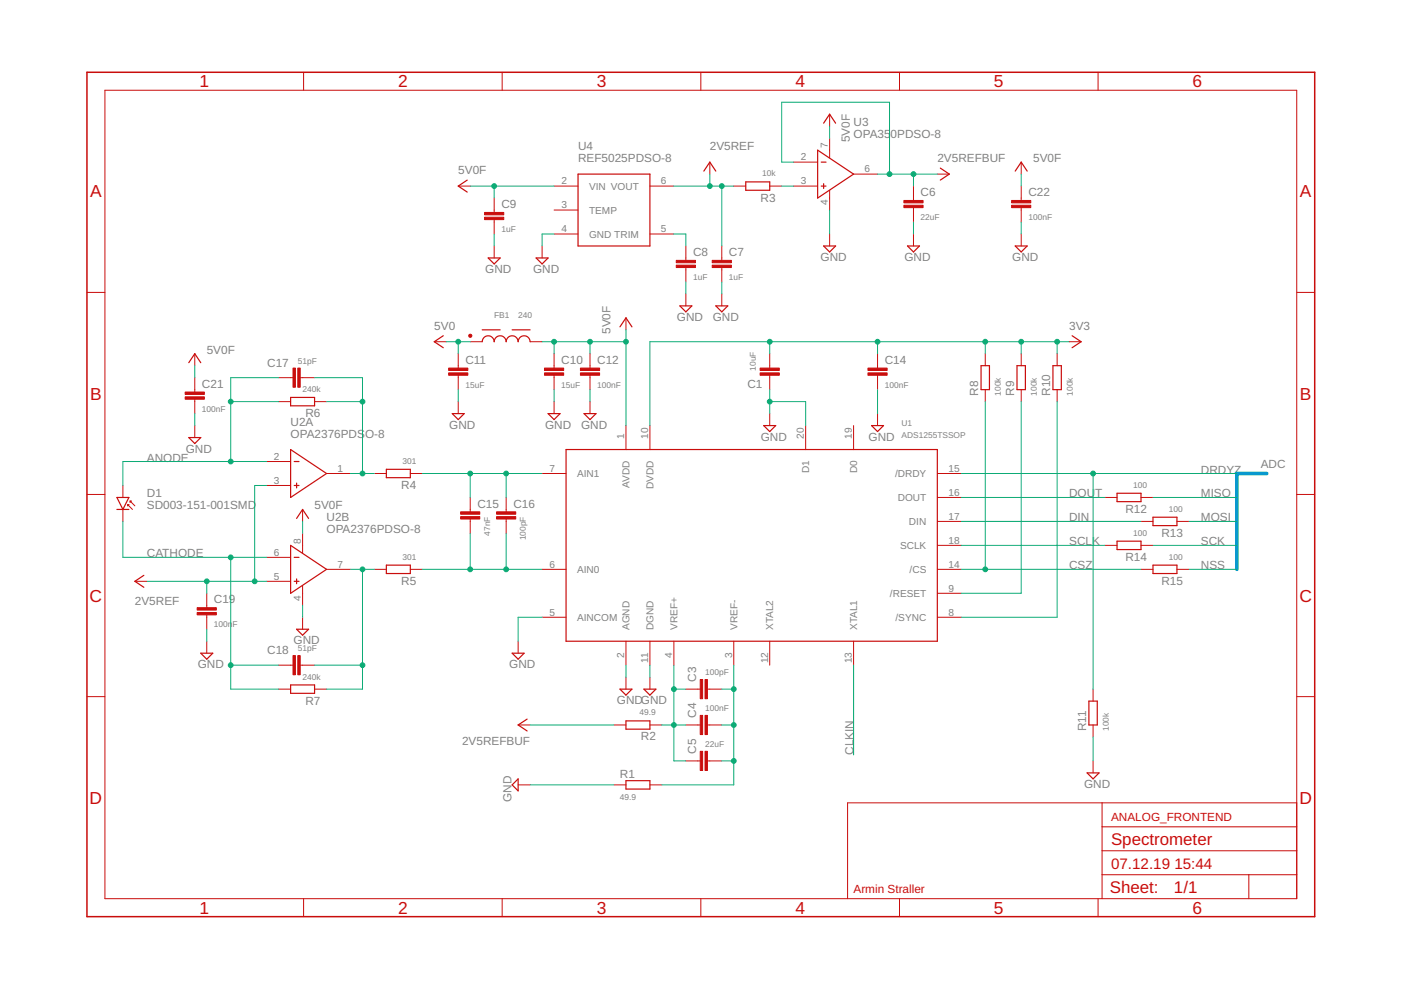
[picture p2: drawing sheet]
<svg xmlns="http://www.w3.org/2000/svg" width="297mm" height="210mm" viewBox="0 0 297 210" stroke-linecap="round" stroke-linejoin="round" font-family="sans-serif">
<g fill="none" stroke="#c90d0c" stroke-width=".25">
<path d="M99.1 38.2l-1.9 1.3 1.9 1.2M122.6 36.9h15.2v15.3h-15.2zM149.2 36.3l1.3-1.9 1.3 1.9M158.1 38.6h5.1v1.7h-5.1zM173.4 31.8l7.6 5.1-7.6 5.1zM174.1 34.4h1M174.1 39.5h1M174.6 38.9v1.1M174.6 26.1l1.3-1.9 1.3 1.9M199.4 35.6l1.9 1.3-1.9 1.3M215.2 36.3l1.3-1.9 1.3 1.9M103.5 54.7h2.5l-1.2 1.3z"/>
<path d="M113.7 54.7h2.5l-1.3 1.3zM174.6 52.2h2.6l-1.3 1.2zM192.4 52.2h2.5l-1.2 1.2zM215.2 52.2h2.6l-1.3 1.2zM40 76.9l1.3-1.9 1.3 1.9M94 71.2l-1.9 1.3 1.9 1.2M102.2 72.5a1.27 1.27 0 0 1 1.3-1.3 1.27 1.27 0 0 1 1.3 1.3 1.27 1.27 0 0 1 1.2-1.3 1.27 1.27 0 0 1 1.3 1.3 1.27 1.27 0 0 1 1.3-1.3 1.27 1.27 0 0 1 1.3 1.3 1.27 1.27 0 0 1 1.2-1.3 1.27 1.27 0 0 1 1.3 1.3M102.2 69.9h3.8M108.6 69.9h3.8M131.4 69.3l1.3-1.9 1.3 1.9M144.1 64.9h2.6l-1.3 1.2zM151.8 64.9h2.5l-1.3 1.2z"/>
<path d="M208 77.5h1.8v5.1h-1.8zM215.6 77.5h1.8v5.1h-1.8zM223.2 77.5h1.8v5.1h-1.8zM227.3 71.2l1.9 1.3-1.9 1.2M40 92.8h2.6l-1.3 1.2zM61.6 84.3h5.1v1.7h-5.1zM61.6 95.3l7.6 5.1-7.6 5.1zM62.4 97.9h1M81.9 99.5h5.1v1.8h-5.1zM95.9 87.7h2.5l-1.2 1.3zM116.2 87.7h2.5l-1.2 1.3zM120 95.3h78.7v40.7h-78.7z"/>
<path d="M123.8 87.7h2.6l-1.3 1.3zM161.9 90.2h2.6l-1.3 1.3zM184.8 90.2h2.5l-1.2 1.3zM24.8 105.5h2.5l-1.2 2.5zM24.8 108h2.5M61.6 115.6l7.6 5.1-7.6 5.1zM62.4 102.9h1M62.4 118.2h1M62.9 109.9l1.3-1.9 1.2 1.9M62.9 102.4v1M81.9 119.8h5.1v1.8h-5.1zM236.8 104.6h5.1v1.8h-5.1z"/>
<path d="M236.8 114.7h5.1v1.8h-5.1zM244.5 119.8h5v1.8h-5zM244.5 109.7h5v1.7h-5zM30.5 122l-1.9 1.3 1.9 1.2M42.6 138.5h2.5l-1.3 1.3zM62.4 123.3h1M62.9 133.4h2.5l-1.2 1.3zM62.9 122.7v1.1M108.6 138.5h2.5l-1.2 1.3zM61.6 145.2h5.1v1.8h-5.1zM111.8 152.5l-1.9 1.2 1.9 1.3M131.4 146.1h2.6l-1.3 1.3z"/>
<path d="M132.7 152.8h5.1v1.8h-5.1zM136.5 146.1h2.6l-1.3 1.3zM230.9 148.7h1.7v5h-1.7zM109.9 165.1v2.6l-1.3-1.3zM132.7 165.5h5.1v1.8h-5.1zM230.5 163.9h2.5l-1.2 1.2z"/>
</g>
<g fill="none" stroke="#c90d0c" stroke-width=".21">
<path d="M22.2 19.1h252.7v171.4h-252.7zM64.4 15.3v3.8M106.5 15.3v3.8M148.6 15.3v3.8M190.7 15.3v3.8M232.8 15.3v3.8M97.2 39.5h2.5M117.5 39.5h5.1M137.8 39.5h5.1M150.5 34.4v2.5M155.6 39.5h2.5M163.2 39.5h2.5"/>
<path d="M168.3 34.4h5.1M168.3 39.5h5.1M175.9 24.2v2.6M175.9 29.3v4.2M181 36.9h5.1M193.7 39.5v3M198.7 36.9h2.6M216.5 34.4v2.5M216.5 39.5v3M104.8 42v3M104.8 46.6v3M104.8 52.2v2.5"/>
<path d="M114.9 52.2v2.5M117.5 44.5h5.1M117.5 49.6h5.1M137.8 49.6h5.1M145.4 52.2v3M145.4 56.7v3.1M153 52.2v3M153 56.7v3.1M175.9 40.3v4.2M175.9 49.6v2.6M193.7 44v3.1M193.7 49.6v2.6"/>
<path d="M216.5 44v3.1M216.5 49.6v2.6M18.4 62h3.8M41.3 75v2.5M92.1 72.5h2.5M97.2 75v3M97.2 79.6v3M99.7 72.5h2.5M112.4 72.5h2.5M117.5 75v3M117.5 79.6v3M125.1 75v3"/>
<path d="M125.1 79.6v3M132.7 67.4v2.5M145.4 62.3v2.6M153 62.3v2.6M163.2 75v3M163.2 79.6v3M186.1 75v3M186.1 79.6v3M208.9 75v2.5M216.5 75v2.5M224.1 75v2.5M226.7 72.5h2.5"/>
<path d="M274.9 62h3.8M41.3 80.1v3M41.3 84.6v3.1M41.3 90.2v2.6M56.5 97.9h5.1M59.1 85.2h2.5M59.1 80.1h3M63.6 80.1h3.1M66.7 85.2h2.5M97.2 85.2v2.5M117.5 85.2v2.5M125.1 85.2v2.5"/>
<path d="M132.7 90.2v5.1M137.8 90.2v5.1M163.2 87.7v2.5M170.8 90.2v5.1M181 90.2v5.1M186.1 87.7v2.5M208.9 82.6v2.6M216.5 82.6v2.6M224.1 82.6v2.6M18.4 104.8h3.8M26.1 102.9v2.6M26.1 108v2.6"/>
<path d="M27.1 107l1 1M27.1 107h.2l-.2 .3zM27.6 106.2l1 1.1M27.6 106.2h.2l-.2 .3zM56.5 102.9h5.1M56.5 118.2h5.1M64.2 108v2.6M64.2 113.1v4.2M69.2 100.4h5.1M79.4 100.4h2.5M87 100.4h2.5M99.7 105.5v3"/>
<path d="M99.7 110v3.1M107.3 105.5v3M107.3 110v3.1M114.9 100.4h5.1M198.7 100.4h5.1M198.7 105.5h5.1M198.7 110.6h5.1M198.7 115.6h5.1M234.3 105.5h2.5M234.3 115.6h2.5M241.9 105.5h2.6M241.9 110.6h2.6"/>
<path d="M241.9 115.6h2.6M249.5 110.6h2.6M274.9 104.8h3.8M28.6 123.3h2.5M43.8 125.8v3M43.8 130.4v3M43.8 136v2.5M56.5 123.3h5.1M64.2 124.1v4.2M64.2 130.9v2.5M69.2 120.7h5.1M79.4 120.7h2.5"/>
<path d="M87 120.7h2.5M109.9 136v2.5M114.9 120.7h5.1M114.9 130.9h5.1M132.7 136v5M137.8 136v5M142.9 136v5M155.6 136v5M163.2 136v5M181 136v5M198.7 120.7h5.1M198.7 130.9h5.1"/>
<path d="M198.7 125.8h5.1M241.9 120.7h2.6M249.5 120.7h2.6M18.4 147.7h3.8M59.1 146.1h2.5M59.1 141h3M63.6 141h3.1M66.7 146.1h2.5M109.9 153.7h2.5M130.2 153.7h2.5M132.7 143.6v2.5M137.8 143.6v2.5"/>
<path d="M137.8 153.7h2.5M145.4 146.1h3.1M145.4 153.7h3.1M150 146.1h3M150 153.7h3M231.8 146.1v2.6M231.8 153.7v2.6M274.9 147.7h3.8M109.9 166.4h2.5M130.2 166.4h2.5M137.8 166.4h2.5M145.4 161.3h3.1"/>
<path d="M150 161.3h3M231.8 161.3v2.6M233.7 170.2v20.3M233.7 175.3h41.2M274.9 170.2h-95.2v20.3M64.4 190.5v3.9M106.5 190.5v3.9M148.6 190.5v3.9M190.7 190.5v3.9M232.8 190.5v3.9M233.7 185.5h41.2M233.7 180.4h41.2"/>
<path d="M264.8 185.5v5"/>
</g>
<g fill="#c90d0c" stroke="#c90d0c" stroke-width=".21">
<path d="M149.5 144.1h.5v4h-.5z"/>
<path d="M148.5 144.1h.5v4h-.5z"/>
<path d="M149.5 151.7h.5v4h-.5z"/>
<path d="M148.5 151.7h.5v4h-.5z"/>
<path d="M151 56.2h4.1v.5h-4.1z"/>
<path d="M151 55.2h4.1v.5h-4.1z"/>
<path d="M143.4 56.2h4v.5h-4z"/>
<path d="M143.4 55.2h4v.5h-4z"/>
<path d="M102.7 46.1h4.1v.5h-4.1z"/>
<path d="M102.7 45h4.1v.6h-4.1z"/>
<path d="M115.4 78h4.1v.5h-4.1z"/>
<path d="M115.4 79.1h4.1v.5h-4.1z"/>
<path d="M95.1 78h4.1v.5h-4.1z"/>
<path d="M95.1 79.1h4.1v.5h-4.1z"/>
<path d="M123.1 79.1h4v.5h-4z"/>
<path d="M123.1 78h4v.5h-4z"/>
<path d="M184 79.1h4.1v.5h-4.1z"/>
<path d="M184 78h4.1v.5h-4.1z"/>
<path d="M97.7 109.5h4v.5h-4z"/>
<path d="M97.7 108.5h4v.5h-4z"/>
<path d="M105.3 109.5h4v.5h-4z"/>
<path d="M105.3 108.5h4v.5h-4z"/>
<path d="M63.1 78h.5v4.1h-.5z"/>
<path d="M62.1 78h.5v4.1h-.5z"/>
<path d="M63.1 139h.5v4.1h-.5z"/>
<path d="M62.1 139h.5v4.1h-.5z"/>
<path d="M41.8 129.9h4.1v.5h-4.1z"/>
<path d="M41.8 128.8h4.1v.5h-4.1z"/>
<path d="M39.3 84.1h4v.5h-4z"/>
<path d="M39.3 83.1h4v.5h-4z"/>
<path d="M214.5 43.5h4v.5h-4z"/>
<path d="M214.5 42.5h4v.5h-4z"/>
<path d="M149.5 159.3h.5v4.1h-.5z"/>
<path d="M148.5 159.3h.5v4.1h-.5z"/>
<path d="M191.6 42.5h4.1v.5h-4.1z"/>
<path d="M191.6 43.5h4.1v.5h-4.1z"/>
<path d="M161.2 78h4v.5h-4z"/>
<path d="M161.2 79.1h4v.5h-4z"/>
</g>
<circle cx="99.7" cy="71.2" r=".35" fill="#c90d0c" stroke="#c90d0c" stroke-width=".21"/>
<path d="M18.4 15.3h260.3v179.1h-260.3z" fill="none" stroke="#c90d0c" stroke-width=".32"/>
<path d="M268.6 100.4h-6.4v20.3" fill="none" stroke="#0696d7" stroke-width=".76"/>
<g fill="none" stroke="#0dab76" stroke-width=".21">
<path d="M99.7 39.5h17.8M104.8 39.5v2.5M142.9 39.5h12.7M150.5 36.9v2.6M153 39.5v12.7M165.7 39.5h2.6M168.3 34.4h-2.6v-12.7h22.9v15.2M175.9 26.8v2.5M186.1 36.9h12.6M193.7 36.9v2.6M216.5 36.9v2.6M104.8 49.6v2.6"/>
<path d="M117.5 49.6h-2.6v2.6M142.9 49.6h2.5v2.6M145.4 59.8v2.5M153 59.8v2.5M175.9 44.5v5.1M193.7 47.1v2.5M216.5 47.1v2.5M41.3 77.5v2.6M94.6 72.5h5.1M97.2 72.5v2.5M114.9 72.5h17.8M117.5 72.5v2.5"/>
<path d="M125.1 72.5v2.5M132.7 69.9v20.3M163.2 72.5v2.5M186.1 72.5v2.5M208.9 72.5v2.5M216.5 72.5v2.5M224.1 72.5v2.5M226.7 72.5h-88.9v17.7M41.3 87.7v2.5M48.9 85.2h10.2M56.5 97.9h-30.4v5M59.1 80.1h-10.2v17.8"/>
<path d="M66.7 80.1h10.2v20.3M69.2 85.2h7.7M97.2 82.6v2.6M117.5 82.6v2.6M125.1 82.6v2.6M163.2 82.6v5.1M163.2 85.2h7.6v5M186.1 82.6v5.1M208.9 85.2v35.5M216.5 85.2v40.6h-12.7M224.1 85.2v45.7h-20.3M26.1 110.6v7.6h30.4"/>
<path d="M48.9 118.2v27.9h10.2M56.5 102.9h-2.5v20.4M64.2 110.6v2.5M74.3 100.4h5.1M89.5 100.4h25.4M99.7 100.4v5.1M99.7 113.1v7.6M107.3 100.4v5.1M107.3 113.1v7.6M203.8 100.4h58.4M203.8 105.5h30.5M203.8 110.6h38.1"/>
<path d="M203.8 115.6h30.5M231.8 100.4v45.7M244.5 105.5h17.7M244.5 115.6h17.7M252.1 110.6h10.1M31.1 123.3h25.4M43.8 123.3v2.5M43.8 133.4v2.6M64.2 128.3v2.6M74.3 120.7h5.1M76.9 120.7v25.4h-7.7M89.5 120.7h25.4"/>
<path d="M114.9 130.9h-5v5.1M203.8 120.7h38.1M252.1 120.7h10.1M48.9 141h10.2M66.7 141h10.2M112.4 153.7h17.8M132.7 141v2.6M137.8 141v2.6M140.3 153.7h5.1M142.9 146.1h2.5M142.9 141v20.3h2.5M153 153.7h2.6"/>
<path d="M153 146.1h2.6M155.6 141v25.4h-15.3M181 141v19.1M231.8 156.3v5M112.4 166.4h17.8M153 161.3h2.6"/>
</g>
<g fill="#0dab76" stroke="#0dab76" stroke-width=".21">
<circle cx="163.2" cy="85.2" r=".51"/>
<circle cx="155.6" cy="153.7" r=".51"/>
<circle cx="155.6" cy="146.1" r=".51"/>
<circle cx="155.6" cy="161.3" r=".51"/>
<circle cx="142.9" cy="146.1" r=".51"/>
<circle cx="142.9" cy="153.7" r=".51"/>
<circle cx="188.6" cy="36.9" r=".51"/>
<circle cx="193.7" cy="36.9" r=".51"/>
<circle cx="104.8" cy="39.5" r=".51"/>
<circle cx="117.5" cy="72.5" r=".51"/>
<circle cx="125.1" cy="72.5" r=".51"/>
<circle cx="132.7" cy="72.5" r=".51"/>
<circle cx="150.5" cy="39.5" r=".51"/>
<circle cx="153" cy="39.5" r=".51"/>
<circle cx="54" cy="123.3" r=".51"/>
<circle cx="43.8" cy="123.3" r=".51"/>
<circle cx="97.2" cy="72.5" r=".51"/>
<circle cx="163.2" cy="72.5" r=".51"/>
<circle cx="186.1" cy="72.5" r=".51"/>
<circle cx="208.9" cy="72.5" r=".51"/>
<circle cx="216.5" cy="72.5" r=".51"/>
<circle cx="224.1" cy="72.5" r=".51"/>
<circle cx="76.9" cy="100.4" r=".51"/>
<circle cx="76.9" cy="85.2" r=".51"/>
<circle cx="76.9" cy="120.7" r=".51"/>
<circle cx="76.9" cy="141" r=".51"/>
<circle cx="107.3" cy="120.7" r=".51"/>
<circle cx="99.7" cy="120.7" r=".51"/>
<circle cx="99.7" cy="100.4" r=".51"/>
<circle cx="107.3" cy="100.4" r=".51"/>
<circle cx="48.9" cy="85.2" r=".51"/>
<circle cx="48.9" cy="97.9" r=".51"/>
<circle cx="48.9" cy="141" r=".51"/>
<circle cx="48.9" cy="118.2" r=".51"/>
<circle cx="208.9" cy="120.7" r=".51"/>
<circle cx="231.8" cy="100.4" r=".51"/>
</g>
<g font-size="3.7" fill="#c90d0c">
<text x="42.3" y="18.5">1</text>
<text x="84.4" y="18.5">2</text>
<text x="126.5" y="18.5">3</text>
<text x="168.6" y="18.5">4</text>
<text x="210.7" y="18.5">5</text>
<text x="252.9" y="18.5">6</text>
<text x="19.1" y="41.9">A</text>
<text x="275.6" y="41.9">A</text>
<text x="19.1" y="84.7">B</text>
<text x="275.6" y="84.7">B</text>
<text x="19" y="127.6">C</text>
<text x="275.5" y="127.6">C</text>
<text x="19" y="170.4">D</text>
<text x="275.5" y="170.4">D</text>
<text x="42.3" y="193.7">1</text>
<text x="84.4" y="193.7">2</text>
<text x="126.5" y="193.7">3</text>
<text x="168.6" y="193.7">4</text>
<text x="210.7" y="193.7">5</text>
<text x="252.9" y="193.7">6</text>
</g>
<g font-size="3.6" fill="#c90d0c">
<text x="235.6" y="179.1">Spectrometer</text>
<text x="235.3" y="189.4">Sheet:</text>
<text x="248.9" y="189.3">1/1</text>
</g>
<g font-size="3.2" fill="#c90d0c">
<text x="235.6" y="184.2">07.12.19</text>
<text x="249" y="184.2">15:44</text>
</g>
<g font-size="2.5" fill="#808080">
<text x="181" y="29.3">OPA35</text>
<text x="181" y="26.8">U3</text>
<text x="188.8" y="29.3">0PDSO-8</text>
<text x="122.6" y="34.4">REF5025PDSO-8</text>
<text x="122.6" y="31.8">U4</text>
<text x="150.5" y="31.8">2V5REF</text>
<text x="180.2" y="30.2" transform="rotate(-90 180.2 30.2)">5V0F</text>
<text x="198.7" y="34.4">2V5REFBUF</text>
<text x="219.1" y="34.4">5V0F</text>
<text x="97.2" y="36.9">5V0F</text>
<text x="195.2" y="41.6">C6</text>
<text x="218" y="41.6">C22</text>
<text x="106.3" y="44.1">C9</text>
<text x="161.3" y="42.7">R3</text>
<text x="102.9" y="57.9">GND</text>
<text x="113" y="57.9">GND</text>
<text x="146.9" y="54.3">C8</text>
<text x="154.6" y="54.3">C7</text>
<text x="174" y="55.3">GND</text>
<text x="191.8" y="55.3">GND</text>
<text x="214.6" y="55.3">GND</text>
<text x="92.1" y="69.9">5V0</text>
<text x="129.4" y="70.8" transform="rotate(-90 129.4 70.8)">5V0F</text>
<text x="143.5" y="68">GND</text>
<text x="151.1" y="68">GND</text>
<text x="226.7" y="69.9">3V3</text>
<text x="43.8" y="75">5V0F</text>
<text x="56.7" y="77.8">C17</text>
<text x="98.7" y="77.2">C11</text>
<text x="119" y="77.2">C10</text>
<text x="126.6" y="77.2">C12</text>
<text x="187.6" y="77.2">C14</text>
<text x="42.8" y="82.2">C21</text>
<text x="158.5" y="82.2">C1</text>
<text x="207.4" y="83.9" transform="rotate(-90 207.4 83.9)">R8</text>
<text x="215" y="83.9" transform="rotate(-90 215 83.9)">R9</text>
<text x="222.6" y="83.9" transform="rotate(-90 222.6 83.9)">R10</text>
<text x="64.8" y="88.4">R6</text>
<text x="39.4" y="96">GND</text>
<text x="61.6" y="92.8">OPA2376PDS</text>
<text x="61.6" y="90.2">U2A</text>
<text x="77.4" y="92.8">O-8</text>
<text x="95.3" y="90.9">GND</text>
<text x="115.6" y="90.9">GND</text>
<text x="123.2" y="90.9">GND</text>
<text x="161.3" y="93.4">GND</text>
<text x="184.1" y="93.4">GND</text>
<text x="31.1" y="97.9">ANODE</text>
<text x="254.6" y="100.4">DRDYZ</text>
<text x="267.3" y="99.1">ADC</text>
<text x="31.1" y="105.5">D1</text>
<text x="85.1" y="103.7">R4</text>
<text x="101.2" y="107.6">C15</text>
<text x="108.8" y="107.6">C16</text>
<text x="226.7" y="105.5">DOU</text>
<text x="232.2" y="105.5">T</text>
<text x="254.6" y="105.5">MISO</text>
<text x="31.1" y="108">SD003-151-001SMD</text>
<text x="66.7" y="108">5V0F</text>
<text x="69.2" y="113.1">OPA2376PDSO-8</text>
<text x="69.2" y="110.6">U2B</text>
<text x="226.7" y="110.6">DIN</text>
<text x="238.6" y="108.8">R12</text>
<text x="246.2" y="113.8">R13</text>
<text x="254.6" y="110.6">MOSI</text>
<text x="31.1" y="118.2">CATHODE</text>
<text x="226.7" y="115.6">SCLK</text>
<text x="238.6" y="118.9">R14</text>
<text x="254.6" y="115.6">SCK</text>
<text x="85.1" y="124">R5</text>
<text x="226.7" y="120.7">CSZ</text>
<text x="246.2" y="124">R15</text>
<text x="254.6" y="120.7">NSS</text>
<text x="28.6" y="128.3">2V5REF</text>
<text x="45.4" y="127.9">C19</text>
<text x="62.2" y="136.6">GND</text>
<text x="41.9" y="141.7">GND</text>
<text x="56.7" y="138.7">C18</text>
<text x="108" y="141.7">GND</text>
<text x="64.8" y="149.4">R7</text>
<text x="130.8" y="149.3">GNDGND</text>
<text x="147.6" y="144.6" transform="rotate(-90 147.6 144.6)">C3</text>
<text x="147.6" y="152.2" transform="rotate(-90 147.6 152.2)">C4</text>
<text x="230.3" y="155" transform="rotate(-90 230.3 155)">R11</text>
<text x="98" y="158">2V5REFBUF</text>
<text x="135.9" y="157">R2</text>
<text x="147.6" y="159.8" transform="rotate(-90 147.6 159.8)">C5</text>
<text x="181" y="160.1" transform="rotate(-90 181 160.1)">CLKIN</text>
<text x="131.4" y="164.9">R1</text>
<text x="229.9" y="167.1">GND</text>
<text x="108.5" y="170.1" transform="rotate(-90 108.5 170.1)">GND</text>
</g>
<g font-size="2.5" fill="#c90d0c">
<text x="235.6" y="174">ANALOG_FRONTEND</text>
<text x="181" y="189.3">Armin Straller</text>
</g>
<g font-size="2.1" fill="#808080">
<text x="169.8" y="34">2</text>
<text x="175.5" y="31.5" transform="rotate(-90 175.5 31.5)">7</text>
<text x="119" y="39.1">2</text>
<text x="124.9" y="40.2">VIN VOUT</text>
<text x="140.1" y="39.1">6</text>
<text x="169.8" y="39.1">3</text>
<text x="183.3" y="36.6">6</text>
<text x="119" y="44.2">3</text>
<text x="124.9" y="45.3">TEMP</text>
<text x="175.5" y="43.5" transform="rotate(-90 175.5 43.5)">4</text>
<text x="119" y="49.3">4</text>
<text x="124.9" y="50.4">GND TRIM</text>
<text x="140.1" y="49.3">5</text>
<text x="132.4" y="93" transform="rotate(-90 132.4 93)">1</text>
<text x="137.4" y="93" transform="rotate(-90 137.4 93)">10</text>
<text x="170.5" y="93" transform="rotate(-90 170.5 93)">20</text>
<text x="180.6" y="93" transform="rotate(-90 180.6 93)">19</text>
<text x="58.1" y="97.5">2</text>
<text x="71.6" y="100">1</text>
<text x="116.5" y="100">7</text>
<text x="122.4" y="101.2">AIN1</text>
<text x="171.6" y="100.4" transform="rotate(-90 171.6 100.4)">D1</text>
<text x="181.7" y="100.4" transform="rotate(-90 181.7 100.4)">D0</text>
<text x="189.8" y="101.2">/DRDY</text>
<text x="201.1" y="100">15</text>
<text x="58.1" y="102.6">3</text>
<text x="133.5" y="103.4" transform="rotate(-90 133.5 103.4)">AVDD</text>
<text x="138.6" y="103.7" transform="rotate(-90 138.6 103.7)">DVDD</text>
<text x="190.4" y="106.2">DOUT</text>
<text x="201.1" y="105.1">16</text>
<text x="192.7" y="111.3">DIN</text>
<text x="201.1" y="110.2">17</text>
<text x="58.1" y="117.8">6</text>
<text x="63.8" y="115.3" transform="rotate(-90 63.8 115.3)">8</text>
<text x="190.8" y="116.4">SCLK</text>
<text x="201.1" y="115.3">18</text>
<text x="58.1" y="122.9">5</text>
<text x="71.6" y="120.4">7</text>
<text x="116.5" y="120.4">6</text>
<text x="122.4" y="121.5">AIN0</text>
<text x="192.9" y="121.5">/CS</text>
<text x="201.1" y="120.4">14</text>
<text x="201.1" y="125.4">9</text>
<text x="63.8" y="127.3" transform="rotate(-90 63.8 127.3)">4</text>
<text x="116.5" y="130.5">5</text>
<text x="122.4" y="131.6">AINCOM</text>
<text x="188.7" y="126.6">/RESET</text>
<text x="189.9" y="131.6">/SYNC</text>
<text x="201.1" y="130.5">8</text>
<text x="133.5" y="133.6" transform="rotate(-90 133.5 133.6)">AGND</text>
<text x="138.6" y="133.6" transform="rotate(-90 138.6 133.6)">DGND</text>
<text x="143.6" y="133.6" transform="rotate(-90 143.6 133.6)">VREF+</text>
<text x="156.3" y="133.6" transform="rotate(-90 156.3 133.6)">VREF-</text>
<text x="164" y="133.6" transform="rotate(-90 164 133.6)">XTAL2</text>
<text x="181.7" y="133.6" transform="rotate(-90 181.7 133.6)">XTAL1</text>
<text x="132.4" y="139.5" transform="rotate(-90 132.4 139.5)">2</text>
<text x="137.4" y="140.5" transform="rotate(-90 137.4 140.5)">11</text>
<text x="142.5" y="139.5" transform="rotate(-90 142.5 139.5)">4</text>
<text x="155.2" y="139.5" transform="rotate(-90 155.2 139.5)">3</text>
<text x="162.8" y="140.7" transform="rotate(-90 162.8 140.7)">12</text>
<text x="180.6" y="140.7" transform="rotate(-90 180.6 140.7)">13</text>
</g>
<g font-size="1.8" fill="#808080">
<text x="161.6" y="37.4">10k</text>
<text x="195.2" y="46.7">22uF</text>
<text x="218" y="46.7">100nF</text>
<text x="106.3" y="49.2">1uF</text>
<text x="146.9" y="59.4">1uF</text>
<text x="154.6" y="59.4">1uF</text>
<text x="104.8" y="67.4">FB1</text>
<text x="109.9" y="67.4">240</text>
<text x="63.1" y="77.2">51pF</text>
<text x="64.1" y="83.1">240k</text>
<text x="98.7" y="82.2">15uF</text>
<text x="119" y="82.2">15uF</text>
<text x="126.6" y="82.2">100nF</text>
<text x="160.3" y="78.6" transform="rotate(-90 160.3 78.6)">10uF</text>
<text x="187.6" y="82.2">100nF</text>
<text x="212.2" y="83.9" transform="rotate(-90 212.2 83.9)">100k</text>
<text x="219.8" y="83.9" transform="rotate(-90 219.8 83.9)">100k</text>
<text x="227.4" y="83.9" transform="rotate(-90 227.4 83.9)">100k</text>
<text x="42.8" y="87.3">100nF</text>
<text x="191.1" y="92.8">ADS1255TSSOP</text>
<text x="191.1" y="90.2">U1</text>
<text x="85.3" y="98.4">301</text>
<text x="240.2" y="103.4">100</text>
<text x="103.9" y="113.6" transform="rotate(-90 103.9 113.6)">47nF</text>
<text x="240.2" y="113.6">100</text>
<text x="247.8" y="108.5">100</text>
<text x="85.3" y="118.7">301</text>
<text x="111.5" y="114.6" transform="rotate(-90 111.5 114.6)">100pF</text>
<text x="247.8" y="118.7">100</text>
<text x="45.4" y="133">100n</text>
<text x="49.3" y="133">F</text>
<text x="63.1" y="138.1">51pF</text>
<text x="149.5" y="143.2">100pF</text>
<text x="64.1" y="144.1">240k</text>
<text x="135.6" y="151.7">49.9</text>
<text x="149.5" y="150.8">100nF</text>
<text x="235.1" y="155" transform="rotate(-90 235.1 155)">100k</text>
<text x="149.5" y="158.4">22uF</text>
<text x="131.4" y="169.7">49.9</text>
</g>
</svg>
